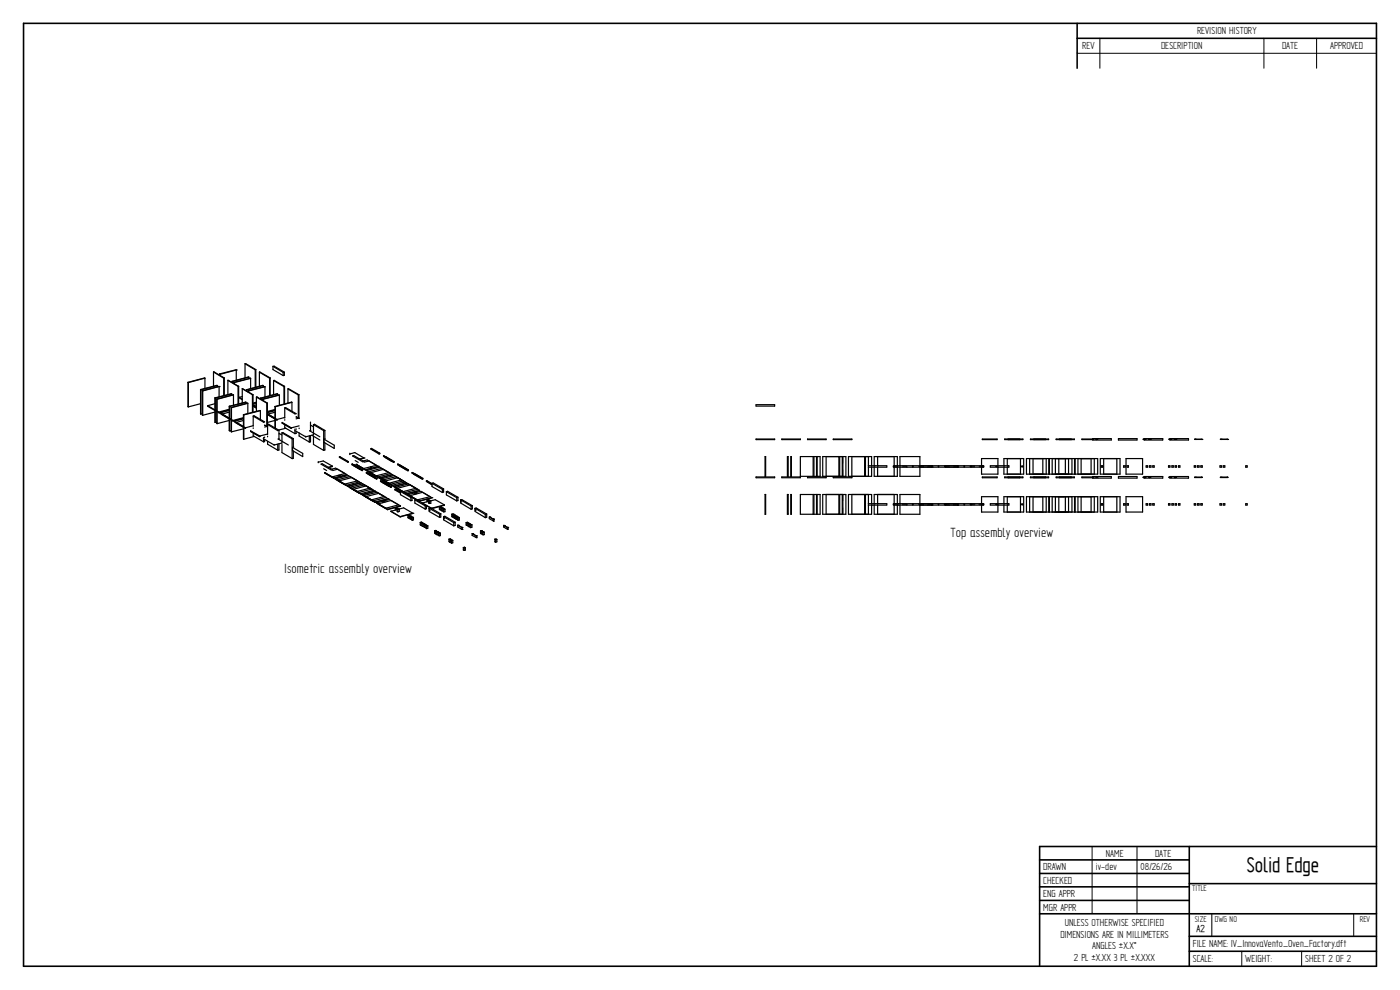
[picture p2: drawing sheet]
<svg xmlns="http://www.w3.org/2000/svg" width="297mm" height="210mm" viewBox="0 0 297 210" stroke-linecap="round" stroke-linejoin="round" font-family="sans-serif">
<g fill="none" stroke="#000" stroke-width=".34">
<path d="M5 5h287v200h-287zM228.5 5v9.5M228.5 8.1h63.5M252.3 179.6v25.4M292 179.6h-71.4v25.4M220.6 182.4h31.7M220.6 185.3h31.7M220.6 188.1h31.7M220.6 191h31.7M220.6 193.8h71.4M252.3 187.5h39.7M252.3 198.6h39.7"/>
<path d="M252.3 201.8h39.7"/>
</g>
<g fill="none" stroke="#000" stroke-width=".21">
<path d="M228.5 11.3h63.5M233.3 8.1v6.4M268.1 8.1v6.4M279.3 8.1v6.4M178.8 96.9v1.4M178.8 99.7v1.3M184.9 98.8v.1M184.9 99v.1M185.5 98.8h.1M185.5 99v.1M186.2 98.8h.1M186.2 99v.1"/>
<path d="M189.7 99.1h.8M189.7 98.8h.9M190.4 98.8v.1M190.4 99v.1M190.9 98.8h.1M190.9 99v.1M191.4 99.1h.9M191.5 98.8l.8 .1M192.3 99.1h.1M195 98.8h.1M195 99l.9 .1M195 98.8h.9"/>
<path d="M195.2 99.1h.1M195.2 98.8h.1M196.8 99.1h1M196.9 98.8l.9 .1M197.7 98.8v.1M197.7 99v.1M197.8 99.1h.1M200.4 98.9h.1M200.4 98.9v.1M200.4 99h.1M200.4 98.8h.1M200.4 99l.9 .1"/>
<path d="M200.4 98.8h1M200.5 98.8v.2M202.3 99.1h.9M202.4 98.8l.8 .1M203.1 98.8v.1M203.1 99v.1M203.2 99.1h.1M205.8 98.9h.1M205.8 98.9v.1M205.9 99h.1M205.9 98.8h.1M205.9 99l.9 .1"/>
<path d="M205.9 98.8h.9M206 98.8v.2M207.7 99.1h.9M207.7 98.8h.9M208.2 98.8h.1M208.2 99v.1M211.3 98.9h.1M211.3 98.9v.1M211.3 99h.1M211.4 98.8l.1 .2M211.7 99.1h.1M211.7 98.8v.1"/>
<path d="M213 98.8h.1M213 99v.1M213.7 98.8h.1M213.7 99v.1M231.8 93.3h.3M231.8 93.1h.3M232.4 93.3h.3M232.5 93.1h.2M232.7 93.3h.1M232.7 93.2h.1M242.7 93.2h.4M242.7 93.2h.5"/>
<path d="M243.6 93.2h.5M243.7 93.2h.4M243.9 93.2h.1M244 93.2h.1M244.1 93.2h.1M248.2 93.2h.4M249.1 93.2h.4M249.4 93.2h.1M249.5 93.2h.1M178.8 104.9v1.4M178.8 107.7v1.4M184.9 107.1h.1"/>
<path d="M184.9 106.8v.1M185.5 106.8h.1M185.5 107.1h.1M186.2 106.8h.1M186.2 107.1h.1M189.7 107.1h.8M189.7 106.9h.9M190.4 107.1h.1M190.4 106.8v.1M190.9 106.8h.1M190.9 107.1h.1M191.4 107.1h.9"/>
<path d="M191.5 106.9l.8 .1M192.3 107.1h.1M195 106.9h.1M195 107l.9 .1M195 106.9h.9M195.2 107.1h.1M195.2 106.8h.1M196.8 107.1h1M196.9 106.9l.9 .1M197.7 107.1h.1M197.7 106.8v.1M197.8 107.1h.1"/>
<path d="M200.4 106.9h.1M200.4 106.9v.2M200.4 107.1h.1M200.4 107.1h.9M200.4 106.9h1M200.4 107v.1M200.5 106.9l.1 .1M200.6 107h.1M202.3 107.1h.9M202.4 106.9l.8 .1M203.1 107.1h.1M203.1 106.8v.1"/>
<path d="M203.2 107.1h.1M205.8 106.9h.1M205.8 106.9v.2M205.9 107.1h.1M205.9 106.9h.1M205.9 107.1h.9M205.9 106.9h.9M205.9 107v.1M206 106.9v.1M206 107h.1M207.7 107.1h.9M207.7 106.9h.9"/>
<path d="M208.2 106.8h.1M208.2 107.1h.1M211.3 106.9h.1M211.3 106.9v.2M211.3 107.1h.1M211.4 106.9l.1 .1M211.5 107h.1M211.7 107.1h.1M211.7 106.8v.1M213 106.8h.1M213 107.1h.1M213.7 106.8h.1"/>
<path d="M213.7 107.1h.1M231.8 101.3h.3M231.8 101.2h.3M232.4 101.3h.3M232.5 101.2h.2M232.7 101.3h.1M232.7 101.2h.1M242.7 101.2h.5M242.7 101.3h.4M243.7 101.2l.4 .1h-.5M243.9 101.3h.1M244 101.3h.1"/>
<path d="M248.2 101.2h.4M248.2 101.3h.4M249.1 101.2l.4 .1h-.4M249.4 101.3h.1M231.7 179.6v14.2M241.2 179.6v14.2M257.1 193.9v4.7M287.2 193.9v4.7M263.4 201.8v3.2M276.1 201.8v3.2"/>
</g>
<g fill="none" stroke="#000" stroke-width=".25">
<path d="M45.3 78.9l2.2 1.3M45.3 78.9l2.3 1.3M45.3 78.9v3M46.6 79.3l.1 .1M46.6 79.3v.3M46.7 79.4v.2M50.1 78.4l-3.5 .9M50.1 78.5h.1M50.1 78.5v2.1M50.1 78.5l-3.4 .9M52 77.2l2.1 1.2M52 77.2l2.3 1.2"/>
<path d="M52 77.2v3M54.1 78.4v3.8M54.3 78.4h-.2M54.3 78.4v3.7M55 79l2.2 1.2M55 79l2.3 1.2M55 79v3M57.9 77.7l2.2 1.3M57.9 77.7h.3l2.1 1.3M57.9 77.7v.7l2.2 1.3M60.1 79v.7M60.3 79h-.2"/>
<path d="M60.3 79v.6l-.2 .1M39.9 81.1l.1 .1M39.9 81.1l.1 5.2M40 81.2v5.1M42.5 85.6l-2.5 .7M42.5 82.6l.1 .1M42.5 82.6l.1 5.2M42.6 82.7v5.1M42.9 87.8h-.3M42.9 82.9h.1M42.9 82.9l.1 5.2M43 82.9v5.2"/>
<path d="M43.5 80.2l-3.5 1M43.5 80.2l-3.6 .9M43.5 80.2v2.2M44.1 86.1l2.3 1.3M44.1 86.1v.1l2.3 1.3M45.6 85.6l-1.5 .5M45.6 87.4l-2.6 .7M45.6 84.4l.1 .1M45.6 84.4l.1 5.2M45.7 84.5v5.1M46 89.5l-.3 .1M46 84.7h.1"/>
<path d="M46 84.7l.1 5.2M46.1 84.7v5.2M46.1 81.8l-3.5 .9M46.1 81.8l-3.6 .8M46.1 81.8v.2M46.4 87.4v.1M46.4 82l-3.5 .9M46.5 82h.1M46.5 82l-3.5 .9M46.5 82v2.2M46.7 87.6l2.7 1.6M46.7 87.6v.1l2.4 1.4"/>
<path d="M47.5 80.2v3.7M47.6 80.2h-.1M47.6 80.2v3.7M48.3 80.7l2.2 1.3M48.3 80.7l2.3 1.3M48.3 80.7v3M48.6 86.2h.1M48.6 91.4h.1M48.6 86.8l-2.2 .6M48.6 87l-2.2 .5M48.6 87.4l-1.5 .4v.2l2.3 1.3M48.6 87.1l-1.9 .5"/>
<path d="M48.6 89.2l-2.5 .7M48.6 86.2v5.2M49 86.4l.1 .1M49 86.4l.1 5.2M49.1 86.5v5.1M49.1 83.6l-3.4 .9M49.1 83.6l-3.5 .8M49.1 83.6v.2M49.2 80.9h.1M49.2 80.9v.2M49.3 80.9v.3M49.4 89.2v.1"/>
<path d="M49.5 83.8l-3.4 .9M49.5 83.8l-3.5 .9M49.5 83.8v2.2M49.6 81.1l.1 .1M49.6 81.1v.3M49.7 81.2v.2M49.7 89.4l2.4 1.4M49.7 89.4v.1l2.4 1.4M50.1 89.6v.1l2 1.2M50.1 89.6l1.5 .9M50.5 82h.1M50.5 82v3.7"/>
<path d="M50.6 82v3.7M50.8 84.3l.6 .4M50.8 84.3l.6 .5M51.4 82.5l2.2 1.2M51.4 82.5l2.3 1.2M51.4 82.5v3M51.4 84.1l-.6 .2M51.6 88.6l-2.2 .6M51.6 88.7l-2.2 .6M51.6 88.9l-1.9 .5M51.6 89.2l-1.5 .4M51.6 88h.1"/>
<path d="M51.6 91l-2.5 .6M51.6 88l.1 5.2M51.7 88v5.2M52.1 90.8v.1M52.2 85.3l-3.5 .9v5.2l.3-.1M52.2 85.3l-3.6 .9M52.2 85.3v.3M52.3 82.7h.1M52.3 82.7v.2M52.4 82.7v.2M52.6 85.6l-3.6 .8M52.6 85.6l-3.5 .9"/>
<path d="M52.6 85.6v2.2M52.7 82.9h.1M52.7 82.9v.2M52.7 82.9v.3M52.8 80l-3.5 .9M52.8 80l-3.6 .9M52.8 80v.3M53.2 91.4l1.9 1.1v.1l-1.9-1.1zM53.2 80.3v2.1M53.2 80.3l-3.5 .9M53.2 80.3l-3.6 .8M53.6 83.7h.1"/>
<path d="M53.6 83.7v3.8M53.7 83.7v3.8M53.7 86l.7 .4-.6-.3M53.7 90.3l-1.6 .5M53.7 88.3l.2-.1 2.2 1.3-.2 .1zM53.7 91.8v.7l2.2 1.2M53.7 88.3v2.1M53.7 90.8v.1M53.8 86.1l.6 .5-.7-.5M53.9 92.6l-2.2 .6M54.4 84.2l2.2 1.3M54.4 84.2l2.3 1.3"/>
<path d="M54.4 84.2v3M54.4 85.3l-.7 .2M54.4 85.4l-.7 .2M54.4 85.6l-.7 .2M54.4 85.9l-.6 .2M55.2 87.1l-3.5 .9M55.2 87.1l-3.6 .9M55.2 87.1v1.9M55.3 84.5v.2M55.3 84.5h.1M55.4 84.5v.2M55.7 84.7h.1"/>
<path d="M55.7 84.7v.2M55.8 84.7v.3M55.8 93l2.4 1.4M55.8 81.8l-3.4 .9M55.8 81.8l-3.5 .9M55.8 81.8v.3M55.9 92.8v.1M55.9 93.1v.6M56.1 90.3h.2M56.1 90.2l.2 .1M56.1 93.2v.5h-.2M56.1 92.7v.1"/>
<path d="M56.2 82l-3.5 .9M56.2 82v2.2M56.3 90.3l.5 .2M56.6 85.5h.1M56.6 85.5v4.9h.1M56.7 90.5l-.6 .1M56.7 85.5l.1 6.7M56.7 87.8l2.1 1.2M56.7 87.9l2.1 1.2M56.8 92.1l-1.7 .4M56.8 92.5v.2M56.8 93.6v.6l2.1 1.3"/>
<path d="M56.8 90h.2l2.2 1.3-.3 .1zM57.2 80.2v3.7M57.3 80.2h-.1M57.3 80.2v3.7M58 80.7l2.4 1.3M58 80.7l2.2 1.3M58 80.7v3M58.2 94.3v.1M58.3 87.5l-1.5 .3v.2l2 1.1M58.3 86.9l-1.6 .4M58.3 87l-1.6 .4M58.3 87.1l-1.6 .4"/>
<path d="M58.3 89.2l-1.6 .4M58.3 86.2l.1 .1M58.3 86.2v4.6M58.4 86.3v4.5M58.8 89v.1M58.9 83.6l-3.5 .9M58.9 83.6l-3.6 .9M58.9 83.6v.3M58.9 94.2v1.3M59.2 92l.6 .3M59.2 94.1v1.4h-.3M59.2 91.3v1.8"/>
<path d="M59.3 83.8l-3.5 .9M59.3 83.8l-3.6 .9M59.3 83.8v2.2M59.3 93.1h-.3l2.2 1.3M59.8 91.8v2.2l-1.6 .4M59.8 91.8h.2l2.2 1.2M59.8 94.3v1.7l2.2 1.3M59.8 91.8l2.2 1.3M59.9 89.6l1.9 1.2v.1l-1.9-1.2zM60.2 82v3.7M60.4 82h-.2M60.4 82v3.7"/>
<path d="M60.4 88.6l-1.6 .4M60.4 86.5h.2l2.2 1.3h-.2zM60.4 90.1v.6l2.2 1.3M60.4 86.5v2.2M60.4 89v.2M60.6 90.8l-1.5 .4M61.1 82.5l2.2 1.3M61.1 82.5l2.3 1.2M61.1 82.5v3M61.9 85.3l-3.5 1M61.9 85.3l-3.6 .9M61.9 85.3v1.9"/>
<path d="M62 93.1v4.2M62.1 94.9l2.1 1.3v.7l-2.1-1.3zM62.2 93l-.2 .1M62.2 95.7v1.5l-.2 .1M62.2 93v1.9M62.3 94.8l-.2 .1M62.5 91.3l2.4 1.4M62.6 91v.1M62.6 91.4v.6M62.8 88.4l.1 .1M62.8 91.5v.4l-.2 .1M62.8 91v.1"/>
<path d="M62.9 88.5l.6 .3-.7 .1M62.9 88.5h-.1M63.4 83.7l-.1 .1M63.4 83.7v4.9h-.1v-4.8M63.5 90.3l-1.7 .5M63.5 90.8v.1M63.5 91.8v.7l2.1 1.3M64.9 92.5v.2M65.6 92.5v1.3M65.9 90.3l.6 .3M65.9 92.4v1.3l-.3 .1M65.9 89.5v1.9"/>
<path d="M66 91.3l-.3 .1 2.2 1.3M66.2 92.3l1.7 1M66.5 90.1v2.1l-1.6 .5M66.5 90.1l2.2 1.3M66.5 92.5v1.8l2.2 1.2M66.5 90.1l.2-.1 2.2 1.3M67.5 97.9v.3M67.5 98l1.1-.2 1.9 1.1M68.7 99.4l.6 .4M68.7 91.4v4.1M68.7 93.2l2.2 1.2v.7l-2.2-1.2zM68.9 91.3l-.2 .1"/>
<path d="M68.9 93.9v1.6h-.2M68.9 91.3v1.8M69 93.1l-.3 .1M70.4 99.5l.8-.2 2 1.2-2.8 .7M70.5 98.9l-.9 .2M70.5 98.9l-.8 .3M70.6 99.7l-2.2-1.3-.3 .1 2.2 1.2M70.6 99.8l1-.3 2 1.2M72 96.9l1.9 1M72 96.9l1.8 1M72 96.9v.1l1.8 1M73.8 97.9h.1"/>
<path d="M73.8 97.9v.1M73.9 97.9l-.1 .1M74.2 96.1v.3M74.2 96.3l1.1-.3 1.9 1.2M74.7 98.5l2.1 1.2M74.7 98.5l1.8 .9-.1 .2M74.7 98.5v.1l2.1 1.2M75.1 98.8l.1-.2 1.7 1.1M75.4 97.7l.6 .4M75.6 98.5h.1M75.6 98.5l1.5 .9M75.6 98.5l1.9 1.2"/>
<path d="M76.8 99.7h.1M76.8 99.7v.1M76.9 99.7l-.1 .1M77 97.8l.9-.2 1.9 1.1-2.7 .7M77.2 97.2h.1M77.2 97.2l-.8 .2M77.2 97.2l-.9 .2M77.3 97.9l-2.2-1.3-.3 .1 2.2 1.3M77.3 98l1-.2 2 1.1M77.5 99.7h.1M77.8 99.8h.1M77.8 99.8l2.8-.7 7.6 4.5-2.7 .7"/>
<path d="M77.8 99.8l5.8 3.5M78.6 99.1h.1M78.6 99.1h.2zM78.7 95.2l1.7 1M78.7 95.2l1.9 .9M78.7 95.2l1.7 1.1M80.3 98.9h.1M80.3 98.9l-2.8 .8M80.3 99l-2.8 .7-1.9-1.1 1.5 .8M80.4 96.2v.1M80.6 96.1l-.2 .1M80.6 96.1l-.2 .2"/>
<path d="M81.3 99.6l-2.7 .7M81.4 96.7l1.7 1M81.4 96.7l1.8 1h-.1M81.4 96.7l1.7 1.2v-.2M81.7 96.9l1.8 1.1M81.7 96.9l1.9 1M81.7 96.9l1.8 1.2M83.5 98v.1M83.6 97.9l-.1 .1M83.6 97.9l-.1 .2M84.4 98.5l1.7 1M84.4 98.5l1.9 1h-.2"/>
<path d="M84.4 98.5l1.7 1.2v-.2M84.8 98.7l1.7 1M84.8 98.7l1.9 1M84.8 98.7l1.7 1.2M86.5 99.7v.2M86.7 99.7h-.2M86.7 99.7l-.2 .2M160.4 85.9h3.9v.2h-3.9zM160.4 93.1h3.9v.2h-3.9zM162.3 96.9h.1v4.1h-.1zM165.9 93.1h3.9v.2h-3.9zM167 96.9h.2v4.1h-.2z"/>
<path d="M167.8 96.9h.1v4.1h-.1zM169.8 96.9h4.2v4.1h-4.2zM171.3 93.1h4v.2h-4zM172.5 96.9v4.1M172.7 96.9v4.1M173.2 96.9v4.1M173.4 96.9v4.1M174.5 96.9h5v4.1h-5zM175.3 96.9v4.1M176.8 93.1h3.9v.2h-3.9zM178 96.9v4.1M178.1 96.9v4.1"/>
<path d="M178.7 96.9v4.1M178.8 96.9v4.1M180.7 96.9v4.1M183.4 96.9v4.1M183.6 96.9v4.1M184.2 98.8h3.9v.3h-3.9M184.2 96.9v4.1M184.9 98.8v-1.9h-4.9v4.1h4.9v-1.9M185.5 98.8v-1.9h4.9v1.9M185.5 99.1v1.9h4.9v-1.9M186.2 96.9v1.9M186.2 99.1v1.9"/>
<path d="M189.7 98.8h3.9v.3h-3.9M189.7 96.9v4.1M189.7 98.8h-.2v.3h.2M190.9 98.8v-1.9h4.3v4.1h-4.3v-1.9M193.7 98.8h5.4v.3h-5.4zM197.7 99.1h.1M197.7 98.8h.1M199.2 98.8h5.3v.3h-5.3zM200.6 98.8v.3M203.1 99.1h.1M203.1 98.8h.1M204.6 98.8h4v.3h-4z"/>
<path d="M208.2 98.8v-1.5h3.5v1.5M208.2 99.1v1.5h3.5v-1.5M208.4 93.1h3.1v.2h-3.1zM208.6 98.8h.1v.3h-.1M210.1 98.8h3.9v.3h-3.9zM213 98.8v-1.5h4.2v3.3h-4.2v-1.5M213.1 93.1h3.9v.2h-3.9zM213.7 97.3v1.5M213.7 99.1v1.5M213.9 93.1v.2M216.3 93.1v.2M216.5 97.3v3.3"/>
<path d="M216.7 98.9h.3l-.1 .2zM217.8 97.3h15.1v3.3h-15.1zM218.4 97.3v3.3M218.6 93.1h3.9v.2h-3.9zM219.2 97.3v3.3M219.3 93.1v.2M221.2 97.3v3.3M221.8 93.1v.2M222 97.3v3.3M222.5 97.3v3.3M222.6 97.3v3.3M223.2 97.3v3.3"/>
<path d="M223.9 97.3v3.3M224.1 93.1h3.8v.2h-3.8zM224.6 97.3v3.3M224.8 93.1v.2M226 97.3v3.3M226.7 97.3v3.3M227.2 93.1v.2M227.4 97.3v3.3M228 97.3v3.3M228.1 97.3v3.3M228.7 97.3v3.3M229.4 97.3v3.3"/>
<path d="M231.5 97.3v3.3M231.8 93.1h-2.3v.2h2.3M231.8 93h4v.3h-4zM232.2 97.3v3.3M233.4 97.3h4.2v3.3h-4.2zM233.6 98.8h.3v.3h-.3zM234.1 97.3v3.3M236.9 97.3v3.3M237.3 93h3.9v.3h-3.9zM238.4 98.8h.3v.3h-.3zM238.9 97.3h3.5v3.3h-3.5zM239.1 98.8h.3v.3h-.3z"/>
<path d="M242.5 93.2h.1M242.5 93.2h.2M242.7 93.2h.1M242.7 93h4v.3h-4zM243.2 98.8h.3v.3h-.3zM243.8 98.8h.4v.3h-.4zM244.6 98.8h.3v.3h-.3zM247.9 98.8h.3v.3h-.3zM248 93.2h.1M248 93.2h.2M248.1 93.2h.1M248.2 93.2h.1"/>
<path d="M248.2 93h3.9v.3h-3.9zM248.6 98.8h.3v.3h-.3zM249.3 98.8h.3v.3h-.3zM250 98.8h.3v.3h-.3zM253.4 98.8h.3v.3h-.3zM253.4 93.2h.1M253.4 93.2h1.6M253.6 93.2h.1M254 98.8h.4v.3h-.4zM254.8 98.8h.3v.3h-.3zM254.8 93.2h.1M254.9 93.2h.1"/>
<path d="M255 93.2h.1M258.8 98.8h.3v.3h-.3zM258.9 93.2h.1M258.9 93.2h1.5M259 93.2h.1M259.1 93.2h.1M259.5 98.8h.3v.3h-.3zM260.3 93.2h.1M260.4 93.2h.1M264.3 98.8h.3v.3h-.3zM68.9 100.2v.1M68.9 100.2l1.5 1"/>
<path d="M68.9 100.3l1.5 .9M68.9 100.2l1.9 1.2M68.9 100.3l1.9 1.2M70.4 101.2h.1M70.8 101.4v.1M71.1 101.6h.1M71.1 101.6l2.8-.7 1.9 1.1-2.7 .7M71.1 101.6l2 1.1M71.5 101.8h.1M71.5 101.8l8 4.7M71.5 101.8l2.8-.7 8 4.7M71.5 101.9l2 1.1"/>
<path d="M71.9 100.8l.2 .1zM73.5 103h.1M73.6 100.7l-2.8 .7M73.6 100.7l-2.8 .8M73.8 103.1h.1M73.8 103.2l2.3 1.3M73.9 103.2h.1M74.2 103.4h.1M74.2 103.4l1.9 1.1M74.2 103.4l2.7-.7 2 1.1-2.8 .7M74.5 103.6h.1M74.5 103.6l2 1.2"/>
<path d="M74.6 101.3l-2.7 .7 2 1.2M75.7 104.3h.1M76.2 102.2l-2.7 .8M76.5 104.7h.1M76.5 102.4l-2.7 .7M76.6 102.4l-2.7 .8M76.8 104.9h.1M76.9 104.9h.1M77.2 105.1l2.3 1.5 2.8-.8M77.2 105.1l2 1.2M77.2 105.1l2.8-.7 1.9 1.1-2.7 .8M77.3 102.9l-2.8 .7"/>
<path d="M77.6 105.4h.1M77.7 103.1l-2.7 .7 1.9 1.2M77.7 100.2l1.9 1-.1 .2M77.7 100.2l2.1 1.3M77.7 100.2v.2l2.1 1.2M78.1 100.6l.1-.2 1.8 1.1M78.2 100.1h.1M78.2 100.1l2.7-.7 2 1.1-2.7 .7M78.2 100.1l2 1.1M78.5 103.5l-2.8 .8M78.6 100.3h.1M78.8 106h.1"/>
<path d="M79.2 106.3h.1M79.2 104l-2.7 .7M79.5 106.5h.1M79.5 104.2l-2.7 .7M79.6 104.2l-2.7 .7M79.8 101h.1M79.8 101.5h.2M79.8 101.5v.1M79.9 106.7h.1M79.9 106.7l1.9 1.2M79.9 106.7l2.3 1.3M80 101.5l-.2 .1"/>
<path d="M80.3 104.6l-2.7 .8M80.5 101.4h.1M80.6 101.4h.1M80.7 102l1.9 1h-.1M80.7 102l1.8 1M80.7 102v.2l1.8 1v-.2M80.9 101.6h.1M81.2 102.2l1.7 1.1M81.2 102.2l1.7 1.2M81.2 102.2l1.8 1.1M81.2 106.3l-1.3 .4M81.2 106.2l.2 .1"/>
<path d="M81.2 106.2h.5M81.2 106.2v.4M81.2 101.8l2.8-.7 1.9 1.1-2.7 .8zM81.2 101.8l5 2.9M81.4 106.3v.3M81.5 105.3l-2.7 .7M81.7 102.1h.1M81.7 106.2l.9-.2 1.9 1.1-2.7 .7M81.7 106.2l-.3 .1M81.7 106.2v.4M81.8 107.8h.1M82.2 108v.1"/>
<path d="M82.3 105.8h.1M82.3 105.8l-2.8 .7M82.4 102.5h.1M82.5 100.2l-2.7 .8M82.8 102.7h.1M82.9 103.3h.1M82.9 103.3v.1M82.9 108.5h.1M82.9 108.5l2 1.1 2.7-.7M82.9 108.5l2 1.1M83 103.3l-.1 .1M83.2 100.7l-2.7 .7"/>
<path d="M83.3 100.7l-2.7 .7M83.5 103.2h.1M83.5 103.2l1.7 1M83.6 103.2h.1M83.6 100.9l-2.7 .7M83.8 103.8l1.2 .7M83.8 103.8l1.2 .6M83.8 103.8l1.2 .8M83.9 107.7l.1 .1M83.9 107.7h.2l.2 .1M83.9 107.7v.5M83.9 103.4h.1"/>
<path d="M83.9 103.4l2.8-.7 2.3 1.3M83.9 103.4l1.3 .8M84 107.8v.4M84.2 108.1l-1.3 .4M84.2 107.9l.2 .2M84.2 107.9l.5 .1M84.2 107.9v.6l.2 .1M84.3 107.8v.1M84.3 107.8h-.3M84.4 101.3l-2.7 .8M84.4 108.1v.5M84.7 108l.9-.3 2 1.2"/>
<path d="M84.7 108l-.3 .1M84.7 108v.5l-.3 .1M84.9 109.6h.1M85 107.3l-2-1.1-2.7 .7 1.9 1.2M85 107.3l-2.8 .7M85 107.3l-2.8 .8M85 104.3v.6l2.2 1.3M85 104.3l2.2 1.2M85 104.3l.3-.1 2.1 1.3M85.2 101.8l-2.8 .7M85.5 104.3h.1M85.6 102l-2.8 .7"/>
<path d="M85.9 104.5h.1M86.2 104.7h.1M86.2 102.4l-2.7 .8M86.3 102.5l-2.7 .7M86.5 109.3v.5l.2 .1M86.5 109.3h.5M86.5 109.3l.2 .1M86.6 104.9h.1M86.6 104.9l1.9 1.1M86.7 109.4v.5M86.9 109.9h-.2M87 105.2h.1"/>
<path d="M87 109.3l-.1 .7 .2 .1M87 105.2l1.9 1.1M87 105.2l2.7-.8 1.9 1.2M87 109.3l-.3 .1M87 102.9l-2.7 .7 .9 .6M87.1 109.6v.5M87.2 105.5v.7M87.3 109.7v.5l.2 .2M87.3 110.1h-.2M87.3 109.7l.2 .2M87.3 109.7l.4 .1M87.3 109.6l-.1-.2-.3 .1 .2 .1"/>
<path d="M87.3 109.6h-.2M87.3 109.6v.1M87.4 100.2l1.8 1.1M87.4 105.5l.9 .5M87.4 100.2v.2l1.8 1v-.1M87.4 105.5v.7h-.2M87.4 105.5h-.2M87.5 109.9v.5M87.6 108.9h.1M87.6 108.9l-2.7 .7M87.7 109.8l-.2 .1M87.7 109.8v.5l-.2 .1"/>
<path d="M87.8 100.5l1.9 1M87.8 100.5l1.8 1M87.8 100.5v.1l1.8 1M87.9 104.6l-1.3 .3M87.9 104.4l.2 .1M87.9 104.4h.3l.1 .1M87.9 104.4v.5M88 106l2.2 1.3M88 106v.7l2.2 1.3M88.1 104.5v.4M88.3 106l2.2 1.2M88.3 106h-.3"/>
<path d="M88.3 104.5l1-.3 1.9 1.2-2.7 .6M88.3 104.5h-.2M88.3 104.5v.3M88.5 106v.1M88.6 103.8l-2.7 .7M88.9 106.3h.1M89 104l-2.8 .7M89 104l-2.7 .8M89.2 110.8l.1 .1M89.2 110.8l.2-.1 .2 .2M89.2 110.8v.5l.1 .2M89.3 110.9v.6"/>
<path d="M89.5 111.4l-.2 .1M89.5 111l.2 .2M89.5 111l.5 .1M89.5 111v.6l.2 .1M89.6 106.7h.1M89.6 106.7l2 1.1M89.6 101.5v.1M89.6 110.9h-.3M89.6 110.9v.1M89.7 101.5h-.1M89.7 101.5l-.1 .1M89.7 111.2v.5"/>
<path d="M90 111.3v.5l.1 .1M90 111.6l-.3 .1M90 111.3l.1 .1M90 111.3l.2-.1 .2 .1M90 111.1l-.3 .1M90 111.1v.2M90.1 111.4v.5M90.2 107.3v.7M90.3 111.5v.5l.2 .1M90.3 111.8l-.2 .1M90.3 111.5l.2 .1M90.3 111.5h.5"/>
<path d="M90.4 111.3l-.3 .1M90.4 111.3v.2M90.5 107.3l.8 .4M90.5 102l1.2 .7M90.5 102l1.2 .6M90.5 102l1.2 .9M90.5 107.2v.7l-.3 .1M90.5 107.2l-.3 .1M90.5 111.6v.5M90.6 106l.1 .1M90.6 106h.4M90.6 106v.5"/>
<path d="M90.7 106.1v.3M90.8 111.5l-.3 .1M90.8 111.5v.6h-.3M90.9 106.3l-1.3 .4M90.9 106.2l.2 .1M90.9 106.2l.3-.1 .2 .2M90.9 106.2v.5l.2 .1M91 106l-.3 .1M91 106v.2M91.1 107.9h.1M91.1 108.2h.1M91.1 107.8l2.2 1.3"/>
<path d="M91.1 107.8v.7l2.2 1.3M91.1 106.3v.5M91.3 107.7l2.2 1.3M91.3 107.7l-.2 .1M91.4 106.3l.9-.3 2 1.1M91.4 106.3h-.3M91.4 106.3v.5h-.3M91.6 107.8h.1M91.6 105.6h.1M91.6 105.6l-2.7 .7M91.7 102.5l2.2 1.3M91.7 102.5l.2-.1 2.2 1.3"/>
<path d="M91.7 102.5v.7l2.2 1.3M92.2 112.6l.2 .1M92.2 112.6l.3-.1 .1 .1M92.2 112.6v.5l.2 .1M92.4 112.7v.5M92.6 113.2h-.2M92.6 112.6v.8l.2 .1M92.6 112.6l-.2 .1M92.8 112.9v.6M93 113.4l-.2 .1M93 112.9v.7l.2 .1M93 112.9l-.4-.1 .2 .1"/>
<path d="M93 112.9h-.2M93.2 113.2v.5M93.2 107.5v.5l.2 .2M93.2 107.5l.2 .1M93.2 107.5l.3-.1 .1 .2M93.3 109.1v.7M93.4 107.6v.6M93.4 113.1l-.1-.1-.3 .1 .2 .1M93.4 113.1l-.2 .1M93.4 113.1v.5l-.2 .1M93.5 109l-.2 .1M93.5 109v.7l-.2 .1"/>
<path d="M93.6 108.1l-.2 .1M93.6 107.7l.4 .1M93.6 107.7l.2 .2M93.6 107.7v.6l.2 .1M93.6 107.6h-.2M93.6 107.6v.1M93.8 107.9v.5M93.9 103.8v.7M94 108.3l-.2 .1M94 108v.5l.1 .1M94 108l.1 .1M94 108l.2-.1 .2 .1"/>
<path d="M94 107.8l-.2 .1M94 107.8v.2M94.1 109.6h.1M94.1 110h.1M94.1 103.7v.7l-.2 .1M94.1 109.6v.7l2.2 1.2M94.1 109.6l2.2 1.3M94.1 109.6l.3-.1 2.2 1.3M94.1 103.7l-.2 .1M94.1 108.1v.5M94.3 107.1l-2.7 .7M94.3 107.1l-2.7 .8"/>
<path d="M94.4 108v.5l-.3 .1M94.4 108l-.3 .1M94.7 104.3l2.2 1.3M94.7 104.3v.7l2.2 1.3M94.7 104.3l.3-.1 2.2 1.3M95.2 114.4l.2 .1M95.2 114.4l.3-.1 .2 .1M95.2 114.4v.5l.2 .1M95.4 114.5v.5M95.6 114.6h.5M95.6 114.6v.5l.2 .1M95.6 114.9l-.2 .1"/>
<path d="M95.6 114.6l.2 .1M95.7 114.4l-.3 .1M95.7 114.4v.2M95.8 114.7v.5M95.8 109.1l.2 .1M95.8 109.1v.5l.2 .1M95.8 109.1h.5M96 109.2v.5M96.1 114.6l-.3 .1M96.1 114.6v.5l-.3 .1M96.2 109.6l-.2 .1M96.2 109.3l.2 .1"/>
<path d="M96.2 109.3l.3-.1 .2 .1M96.2 109.3v.5l.2 .1M96.3 110.9v.6M96.3 109.1l-.3 .1M96.3 109.1v.2M96.4 109.4v.5M96.6 110.8l-.3 .1M96.6 110.8v.7h-.3M96.6 109.5v.6l.2 .1M96.6 109.9h-.2M96.6 109.5l.5 .1M96.6 109.5l.2 .1"/>
<path d="M96.7 109.3l-.3 .1M96.7 109.3v.2M96.8 109.6v.6M96.9 105.6v.7M97 109.8l.2 .1M97 110.1l-.2 .1M97 109.8l.3-.1 .2 .1M97 109.8v.5l.2 .1M97.1 109.6h-.3M97.1 109.6v.1M97.1 111.4l.9 .5M97.1 111.4l.9 .5v.4"/>
<path d="M97.1 111.4v.4l.9 .5M97.2 105.5l-.3 .1M97.2 105.5v.7l-.3 .1M97.2 111.5h.1M97.2 109.9v.5M97.5 109.8v.5l-.3 .1M97.5 109.8l-.3 .1M97.7 106.1h.1M97.7 106.5h.1M97.7 106v.7l2.2 1.3M97.7 106h.3l2.2 1.3M97.7 106l2.2 1.4"/>
<path d="M97.9 111.9h.1M98 111.9h.1M98 112.3h.1M98 111.9v.4M98.3 116.2h.2M98.3 116.2l.3-.1 .1 .1M98.3 116.2v.5l.2 .1M98.5 116.2v.6M98.7 116.2h-.2M98.7 116.2v.5l-.2 .1M98.9 110.9h.4M98.9 110.9l.2 .1"/>
<path d="M98.9 110.9v.5l.2 .1M99.1 111v.5M99.3 111.1l.1 .1M99.3 111.4l-.2 .1M99.3 111.1l.2-.1 .2 .1M99.3 111.1v.5l.1 .1M99.3 110.9l-.2 .1M99.3 110.9v.2M99.4 111.2v.5M99.7 111.3h.4M99.7 111.6l-.3 .1M99.7 111.3l.2 .1"/>
<path d="M99.7 111.3v.5l.2 .1M99.7 111.1l-.3 .1M99.7 111.1v.2M99.9 111.4v.5M99.9 107.4v.6M100.1 111.3v.5l-.2 .1M100.1 111.3l-.2 .1M100.2 113.2h.1M100.2 113.2l.9 .5v.3M100.2 107.3l-.3 .1M100.2 107.3v.6l-.3 .1M100.3 113.2h.1"/>
<path d="M100.8 107.9h.1M100.8 108.2h.1M100.8 107.8h.2l2.3 1.3M100.8 107.8v.7l2.2 1.3M100.8 107.8l2.2 1.3M101 113.7h.1M101 114h.1M101 113.7l-.8-.5v.4l.8 .4M101 113.7v.3M101.9 112.6h.5M101.9 112.6l.2 .1M101.9 112.6v.6h.2"/>
<path d="M102.1 112.7v.5M102.3 112.9h.2M102.3 113.2h-.2M102.3 112.9v.5l.2 .1M102.3 112.9l.3-.1 .1 .1M102.4 112.6l-.3 .1M102.4 112.6v.3M102.5 112.9v.6M102.7 112.9v.5l-.2 .1M102.7 112.9h-.2M103 109.1v.7M103.3 109.1h-.3"/>
<path d="M103.3 109.1v.6l-.3 .1M103.8 109.7h.1M103.8 109.7l.9 .5v.3M103.9 109.7h.1M104.6 110.1h.1M104.7 110.2h.1M104.7 110.5h.1M104.7 110.2l-.9-.5v.3l.9 .5M104.7 110.2v.3M105 114.4h.4M105 114.4l.2 .1M105 114.4v.5l.2 .1"/>
<path d="M105.2 114.5v.5M105.4 114.4l-.2 .1M105.4 114.4v.5l-.2 .1M106.8 111.5l.9 .5M106.8 111.5v.3l.9 .5M106.9 111.5h.1M106.9 111.5l.9 .4M107 111.5h.1M107.7 111.9h.1M107.7 112v.3M107.8 111.9l-.1 .1M107.8 111.9l-.1 .4"/>
<path d="M160.4 101.2h3.9v.1h-3.9zM162.3 104.9h.1v4.2h-.1zM165.9 101.2h3.9v.1h-3.9zM167 104.9h.2v4.2h-.2zM167.8 104.9h.1v4.2h-.1zM169.8 104.9h4.2v4.2h-4.2zM171.3 101.2h4v.1h-4zM172.5 104.9v4.2M172.7 104.9v4.2M173.2 104.9v4.2M173.4 104.9v4.2M174.5 104.9h5v4.2h-5z"/>
<path d="M175.3 104.9v4.2M176.8 101.2h3.9v.1h-3.9zM178 104.9v4.2M178.1 104.9v4.2M178.7 104.9v4.2M178.8 104.9v4.2M180.7 104.9v4.2M183.4 104.9v4.2M183.6 104.9v4.2M184.2 104.9v4.2M184.2 106.8h3.9v.3h-3.9M184.9 106.8v-1.9h-4.9v4.2h4.9v-2"/>
<path d="M185.5 107.1v2h4.9v-2M185.5 106.8v-1.9h4.9v1.9M186.2 104.9v1.9M186.2 107.1v2M189.7 104.9v4.2M189.7 107.1h-.2v-.2l4.1-.1v.3h-3.9M190.9 106.8v-1.9h4.3v4.2h-4.3v-2M193.7 106.8h5.4v.3h-5.4zM197.7 107.1h.1M197.7 106.8h.1M199.2 106.8h5.3v.3h-5.3zM200.6 106.8v.3"/>
<path d="M203.1 107.1h.1M203.1 106.8h.1M208.2 107.1v1.5h3.5v-1.5M208.2 106.8v-1.4h3.5v1.4M208.4 101.2h3.1v.1h-3.1zM208.6 106.8v.3h-4v-.3l4.1 .1v.2h-.1M210.1 106.8h3.9v.3h-3.9zM213 106.8v-1.4h4.2v3.2h-4.2v-1.5M213.1 101.2h3.9v.1h-3.9zM213.7 105.4v1.4M213.7 107.1v1.5M213.9 101.2v.1"/>
<path d="M216.3 101.2v.1M216.5 105.4v3.2M216.7 106.9l.3 .1-.3 .1zM217.8 105.4h15.1v3.2h-15.1zM218.4 105.4v3.2M218.6 101.2h3.9v.1h-3.9zM219.2 105.4v3.2M219.3 101.2v.1M221.2 105.4v3.2M221.8 101.2v.1M222 105.4v3.2M222.5 105.4v3.2"/>
<path d="M222.6 105.4v3.2M223.2 105.4v3.2M223.9 105.4v3.2M224.1 101.2h3.8v.1h-3.8zM224.6 105.4v3.2M224.8 101.2v.1M226 105.4v3.2M226.7 105.4v3.2M227.2 101.2v.1M227.4 105.4v3.2M228 105.4v3.2M228.1 105.4v3.2"/>
<path d="M228.7 105.4v3.2M229.4 105.4v3.2M231.5 105.4v3.2M231.8 101.2h-2.3v.1h2.3M231.8 101.1h4v.3h-4zM232.2 105.4v3.2M233.4 105.4h4.2v3.2h-4.2zM233.6 106.8h.3v.3h-.3zM234.1 105.4v3.2M236.9 105.4v3.2M237.3 101.1h3.9v.3h-3.9zM238.4 106.8h.3v.3h-.3z"/>
<path d="M238.9 105.4h3.5v3.2h-3.5zM239.1 106.8h.3v.3h-.3zM242.7 101.3h.1M242.7 101.2h-.2l.2 .1M242.7 101.1h4v.3h-4zM243.2 106.8h.3v.3h-.3zM243.8 106.8h.4v.3h-.4zM244.6 106.8h.3v.3h-.3zM247.9 106.8h.3v.3h-.3zM248.1 101.3h.1M248.2 101.3h.1M248.2 101.2h-.2l.2 .1"/>
<path d="M248.2 101.1h3.9v.3h-3.9zM248.6 106.8h.3v.3h-.3zM249.3 106.8h.3v.3h-.3zM250 106.8h.3v.3h-.3zM253.4 106.8h.3v.3h-.3zM253.4 101.2l1.6 .1zM253.6 101.3h.1M254 106.8h.4v.3h-.4zM254.8 106.8h.3v.3h-.3zM254.8 101.3h.1M254.9 101.3h.1M258.8 106.8h.3v.3h-.3z"/>
<path d="M258.9 101.2l1.5 .1zM259 101.3h.1M259.1 101.3h.1M259.5 106.8h.3v.3h-.3zM260.3 101.3h.1M264.3 106.8h.3v.3h-.3z"/>
</g>
<text font-size="5.1" x="264.5" y="185.1">Solid Edge</text>
<g font-size="3.2">
<text x="201.6" y="113.8">Top assembly overview</text>
<text x="60.3" y="121.5">Isometric assembly overview</text>
</g>
<g font-size="2.5">
<text x="229.6" y="10.5">REV</text>
<text x="246.3" y="10.5">DESCRIPTION</text>
<text x="254" y="7.3">REVISION HISTORY</text>
<text x="272" y="10.5">DATE</text>
<text x="282.2" y="10.5">APPROVED</text>
<text x="221.3" y="184.6">DRAWN</text>
<text x="232.5" y="184.6">iv-dev</text>
<text x="234.6" y="181.7">NAME</text>
<text x="242" y="184.6">08/26/26</text>
<text x="245.1" y="181.7">DATE</text>
<text x="221.3" y="187.5">CHECKED</text>
<text x="221.3" y="190.3">ENG APPR</text>
<text x="221.3" y="193.2">MGR APPR</text>
<text x="225.9" y="196.4">UNLESS OTHERWISE SPECIFIED</text>
<text x="225" y="198.9">DIMENSIONS ARE IN MILLIMETERS</text>
<text x="227.8" y="203.9">2 PL ±X.XX 3 PL ±X.XXX</text>
<text x="231.7" y="201.4">ANGLES ±X.X°</text>
<text x="253.1" y="201">FILE NAME: IV_InnovaVento_Oven_Factory.dft</text>
<text x="253.1" y="204.1">SCALE:</text>
<text x="264.2" y="204.1">WEIGHT:</text>
<text x="276.9" y="204.1">SHEET 2 OF 2</text>
</g>
<text font-size="2.4" x="253.8" y="197.6">A2</text>
<g font-size="2">
<text x="252.9" y="189.1">TITLE</text>
<text x="253.4" y="195.5">SIZE</text>
<text x="257.7" y="195.5">DWG NO</text>
<text x="288.5" y="195.5">REV</text>
</g>
</svg>
